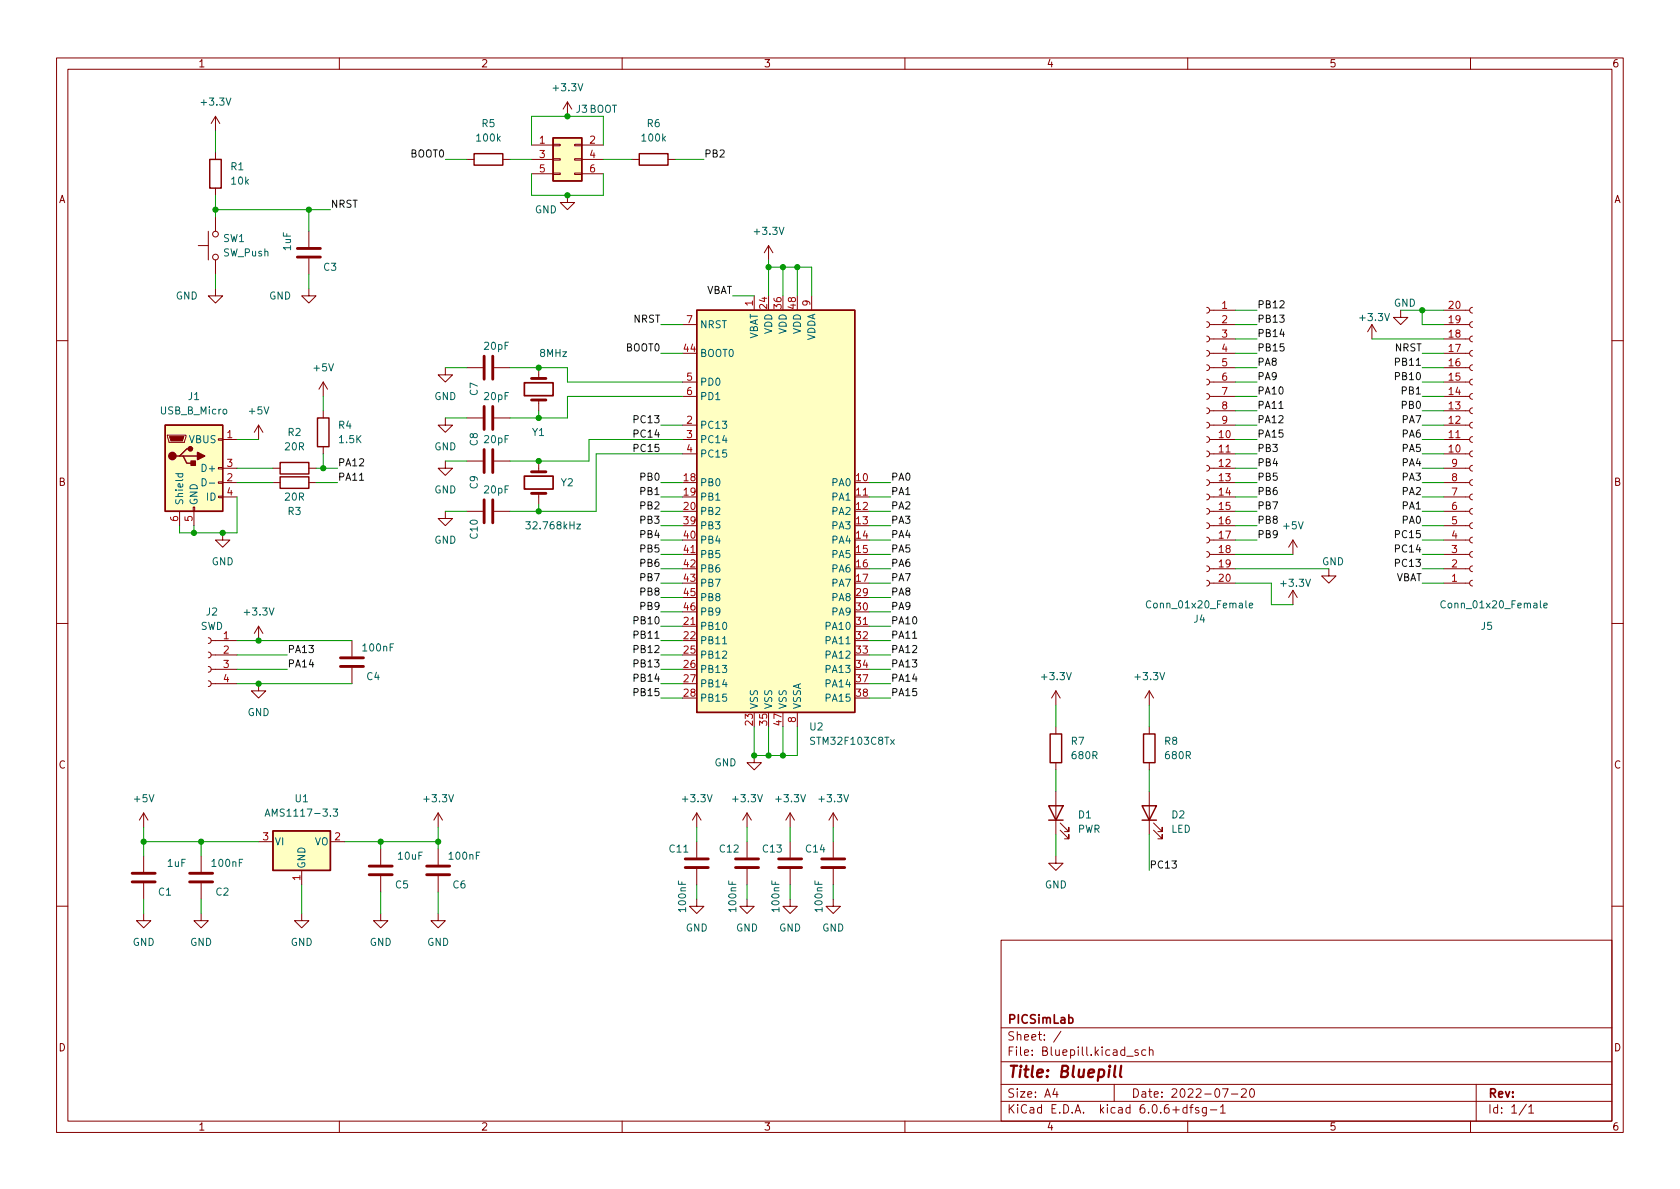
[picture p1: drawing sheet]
<svg xmlns="http://www.w3.org/2000/svg" width="297mm" height="210mm" viewBox="0 0 297 210" stroke-linecap="round" stroke-linejoin="round" font-family="sans-serif">
<g fill="none" stroke="#840000" stroke-width=".18">
<path d="M10 10.2h277v190.1h-277zM12 12.2h273v186.1h-273zM60 10.2v2M100.3 18l-.7 1.3M100.3 18v2.6M100.3 18l.8 1.3M110 10.2v2M160 10.2v2M210 10.2v2M260 10.2v2M38.1 20.6v2.5M38.1 26.9v1.3"/>
<path d="M38.1 33.3v1.2M38.1 38.3v2.6M38.1 20.6l-.8 1.2M38.1 20.6l.8 1.2M82.5 28.2h1.3M88.9 28.2h1.3M94 25.6h3.8M94 28.2h3.8M94 30.7h3.8M97.8 30.6h1.3v.3h-1.3zM97.8 28.1h1.3v.2h-1.3zM97.8 25.5h1.3v.3h-1.3z"/>
<path d="M100.3 34.5v1.3h1.3l-1.3 1.3-1.2-1.3h1.2M101.6 30.6h1.3v.3h-1.3zM101.6 28.1h1.3v.2h-1.3zM101.6 25.5h1.3v.3h-1.3zM102.9 25.6h3.8M102.9 28.2h3.8M102.9 30.7h3.8M111.8 28.2h1.2M118.1 28.2h1.3M35.1 43.4h1.7M36.8 40.9v5.1M38.1 51v1.3h1.3l-1.3 1.3-1.3-1.3h1.3"/>
<path d="M38.1 46v2.5M54.6 51v1.3h1.3l-1.3 1.3-1.3-1.3h1.3M54.6 40.9v2.8M54.6 45.7v2.8M120.6 57.4h2.6M133.3 52.3v2.6M135.9 43.4l-.8 1.3M135.9 43.4v2.6M135.9 43.4l.8 1.3M143.5 52.3v2.6M213.4 59.4l.3 .2 .2 .3-.2 .4-.3 .1M213.4 56.9l.3 .1 .2 .4-.2 .4-.3 .1"/>
<path d="M213.4 54.4l.3 .1 .2 .4-.2 .3-.3 .2M213.9 57.4h4.5M213.9 59.9h4.5M213.9 54.9h4.5M242.6 57.4l-.8 1.3M242.6 57.4v2.5M242.6 57.4l.7 1.3M247.6 54.9v1.2h1.3l-1.3 1.3-1.2-1.3h1.2M255.3 57.4h4.5M255.3 59.9h4.5M255.3 54.9h4.5M260.3 54.4l-.3 .1-.2 .4 .2 .3 .3 .2"/>
<path d="M260.3 56.9l-.3 .1-.2 .4 .2 .4 .3 .1M260.3 59.4l-.3 .2-.2 .3 .2 .4 .3 .1M10 60.2h2M29.6 77h3.3v.2l-.3 1h-2.8zM38.6 77.6h.8v.2h-.8zM39.4 77.7h2.5M45.7 75.2l-.7 1.2M45.7 75.2v2.5M45.7 75.2l.8 1.2M57.1 67.6v2.5M57.1 72.6v1.3M57.1 79v1.3"/>
<path d="M57.1 67.6l-.7 1.2M57.1 67.6l.8 1.2M78.7 65v1.3h1.3l-1.3 1.3-1.2-1.3h1.2M78.7 73.9v1.3h1.3l-1.3 1.2-1.2-1.2h1.2M82.5 65h2.8M82.5 73.9h2.8M87.4 65h2.8M87.4 73.9h2.8M95.2 65v1.9M95.2 70.7v1.9M120.6 75.2h2.6M120.6 77.7h2.6"/>
<path d="M120.6 67.6h2.6M120.6 70.1h2.6M213.4 79.8l.3 .1 .2 .4-.2 .3-.3 .2M213.4 77.2l.3 .2 .2 .3-.2 .4-.3 .1M213.4 74.7l.3 .1 .2 .4-.2 .3-.3 .2M213.4 72.1l.3 .2 .2 .3-.2 .4-.3 .1M213.4 69.6l.3 .1 .2 .4-.2 .4-.3 .1M213.4 67.1l.3 .1 .2 .4-.2 .3-.3 .2M213.4 64.5l.3 .2 .2 .3-.2 .4-.3 .1M213.4 62l.3 .1 .2 .4-.2 .3-.3 .2M213.9 75.2h4.5M213.9 77.7h4.5"/>
<path d="M213.9 67.6h4.5M213.9 70.1h4.5M213.9 72.6h4.5M213.9 65h4.5M213.9 62.5h4.5M255.3 75.2h4.5M255.3 77.7h4.5M255.3 67.6h4.5M255.3 70.1h4.5M255.3 72.6h4.5M255.3 65h4.5M255.3 62.5h4.5"/>
<path d="M260.3 62l-.3 .1-.2 .4 .2 .3 .3 .2M260.3 64.5l-.3 .2-.2 .3 .2 .4 .3 .1M260.3 67.1l-.3 .1-.2 .4 .2 .3 .3 .2M260.3 69.6l-.3 .1-.2 .4 .2 .4 .3 .1M260.3 72.1l-.3 .2-.2 .3 .2 .4 .3 .1M260.3 74.7l-.3 .1-.2 .4 .2 .3 .3 .2M260.3 77.2l-.3 .2-.2 .3 .2 .4 .3 .1M260.3 79.8l-.3 .1-.2 .4 .2 .3 .3 .2M285 60.2h2M31.7 90.4v2.6M34.2 89.7h.2v.7h-.2zM34.3 90.4v2.6"/>
<path d="M38.6 87.8h.8v.2h-.8zM38.6 85.2h.8v.3h-.8zM38.6 82.7h.8v.2h-.8zM39.4 94.2v1.3h1.2l-1.2 1.3-1.3-1.3h1.3M39.4 87.9h2.5M39.4 85.3h2.5M39.4 82.8h2.5M48.3 85.3h1.2M48.3 82.8h1.2M54.6 85.3h1.3M54.6 82.8h1.3M78.7 90.4v1.3h1.3l-1.3 1.3-1.2-1.3h1.2"/>
<path d="M78.7 81.5v1.3h1.3l-1.3 1.3-1.2-1.3h1.2M82.5 90.4h2.8M82.5 81.5h2.8M87.4 90.4h2.8M87.4 81.5h2.8M95.2 81.5v1.9M95.2 87.2v1.9M120.6 80.3h2.6M120.6 98h2.6M151.1 87.9h2.6M213.4 97.5l.3 .2 .2 .3-.2 .4-.3 .1M213.4 95l.3 .1 .2 .4-.2 .4-.3 .1"/>
<path d="M213.4 92.5l.3 .1 .2 .4-.2 .3-.3 .2M213.4 89.9l.3 .2 .2 .3-.2 .4-.3 .1M213.4 87.4l.3 .1 .2 .4-.2 .3-.3 .2M213.4 84.8l.3 .2 .2 .3-.2 .4-.3 .1M213.4 82.3l.3 .1 .2 .4-.2 .4-.3 .1M213.9 87.9h4.5M213.9 80.3h4.5M213.9 98h4.5M213.9 90.4h4.5M213.9 95.5h4.5M213.9 93h4.5M213.9 85.3h4.5"/>
<path d="M213.9 82.8h4.5M228.6 95.5v2.5M228.6 95.5l-.8 1.3M228.6 95.5l.8 1.3M255.3 87.9h4.5M255.3 80.3h4.5M255.3 98h4.5M255.3 90.4h4.5M255.3 95.5h4.5M255.3 93h4.5M255.3 85.3h4.5M255.3 82.8h4.5"/>
<path d="M260.3 82.3l-.3 .1-.2 .4 .2 .4 .3 .1M260.3 84.8l-.3 .2-.2 .3 .2 .4 .3 .1M260.3 87.4l-.3 .1-.2 .4 .2 .3 .3 .2M260.3 89.9l-.3 .2-.2 .3 .2 .4 .3 .1M260.3 92.5l-.3 .1-.2 .4 .2 .3 .3 .2M260.3 95l-.3 .1-.2 .4 .2 .4 .3 .1M260.3 97.5l-.3 .2-.2 .3 .2 .4 .3 .1M10 110.2h2M36.8 117.9l.4 .1 .1 .4-.1 .3-.4 .2M36.8 115.3l.4 .2 .1 .3-.1 .4-.4 .1M36.8 112.8l.4 .1 .1 .4-.1 .3-.4 .2M37.3 118.4h4.6"/>
<path d="M37.3 115.8h4.6M37.3 113.3h4.6M45.7 110.7v2.6M45.7 110.7l-.7 1.3M45.7 110.7l.8 1.3M62.2 113.3v2.8M62.2 118.1v2.8M120.6 110.7h2.6M151.1 110.7h2.6M213.4 102.6l.3 .2 .2 .3-.2 .4-.3 .1M213.4 100.1l.3 .1 .2 .4-.2 .3-.3 .2M213.9 103.1h4.5"/>
<path d="M213.9 100.6h4.5M228.6 104.4l-.8 1.3M228.6 104.4v2.5M228.6 104.4l.8 1.3M234.9 100.6v1.2h1.3l-1.3 1.3-1.2-1.3h1.2M255.3 103.1h4.5M255.3 100.6h4.5M260.3 100.1l-.3 .1-.2 .4 .2 .3 .3 .2M260.3 102.6l-.3 .2-.2 .3 .2 .4 .3 .1M285 110.2h2M36.8 120.4l.4 .1 .1 .4-.1 .4-.4 .1M37.3 120.9h4.6"/>
<path d="M45.7 120.9v1.3h1.3l-1.3 1.2-1.3-1.2h1.3M133.3 133.6v1.3h1.3l-1.3 1.2-1.2-1.2h1.2M141 126v2.5M186.7 122.2v2.5M186.7 128.5v1.3M186.7 134.9v1.2M186.7 139.9v7.7M186.7 122.2l-.8 1.2M186.7 122.2l.8 1.2M203.2 122.2l-.8 1.2M203.2 122.2v2.5M203.2 128.5v1.3"/>
<path d="M203.2 134.9v1.2M203.2 139.9v7.7M203.2 122.2l.8 1.2M25.4 143.8v2.5M25.4 151.4v2.8M25.4 156.2v2.8M25.4 143.8l-.8 1.2M25.4 143.8l.8 1.2M35.6 151.4v2.8M35.6 156.2v2.8M45.7 148.8h2.6M53.3 153.9v2.6"/>
<path d="M58.4 148.8h2.6M67.3 150.1v2.8M67.3 154.9v2.8M77.5 143.8l-.8 1.2M77.5 143.8v2.5M77.5 150.1v2.8M77.5 154.9v2.8M77.5 143.8l.7 1.2M123.2 159v1.3h1.3l-1.3 1.2-1.3-1.2h1.3M123.2 143.8l-.8 1.2M123.2 143.8v2.5M123.2 148.8v2.8"/>
<path d="M123.2 153.7v2.8M123.2 143.8l.8 1.2M132.1 159v1.3h1.2l-1.2 1.2-1.3-1.2h1.3M132.1 143.8v2.5M132.1 148.8v2.8M132.1 153.7v2.8M132.1 143.8l-.8 1.2M132.1 143.8l.7 1.2M139.7 159v1.3h1.3l-1.3 1.2-1.3-1.2h1.3M139.7 143.8l-.8 1.2M139.7 143.8v2.5M139.7 148.8v2.8"/>
<path d="M139.7 153.7v2.8M139.7 143.8l.8 1.2M147.3 159v1.3h1.3l-1.3 1.2-1.3-1.2h1.3M147.3 143.8v2.5M147.3 148.8v2.8M147.3 153.7v2.8M147.3 143.8l-.7 1.2M147.3 143.8l.8 1.2M186.7 151.4v1.2h1.3l-1.3 1.3-1.3-1.3h1.3M187.5 146.8l1.5 1.5v-.7v.7h-.8M187.5 145.5l1.5 1.6v-.8v.8h-.8M204 146.8l1.5 1.5v-.7v.7h-.8"/>
<path d="M204 145.5l1.5 1.6v-.8v.8h-.8M10 160.2h2M25.4 161.5v1.3h1.3l-1.3 1.3-1.3-1.3h1.3M35.6 161.5v1.3h1.2l-1.2 1.3-1.3-1.3h1.3M53.3 161.5v1.3h1.3l-1.3 1.3-1.2-1.3h1.2M67.3 161.5v1.3h1.3l-1.3 1.3-1.3-1.3h1.3M77.5 161.5v1.3h1.2l-1.2 1.3-1.3-1.3h1.3M177 166.3h108v32h-108zM285 160.2h2M60 198.3v2M110 198.3v2M160 198.3v2"/>
<path d="M177 194.8h108M177 191.8h108M177 187.8h108M177 181.8h108M186.5 192.5l-.4 1h1M186.9 193v1M187.6 182.4l-1.3 1.9M197 191.8v3M199.2 186.8h1.2M201.2 185.7l-.3-.1-.3 .2 .1 .3 .5 .1v.4h-.6M202.6 185.7l-.5-.1-.2 .3v.4l.1 .3h.6M203.2 185.8l.2-.2 .4 .1 .1 .9"/>
<path d="M203.2 185.1v1.5M209.9 195.9l-.5-.1-.3 .3v.4l.2 .3h.6M209.9 195.3v1.5M210 198.3v2M210.4 195.8h.5M210.9 195.3l-.3 .2v1.3M211.9 195.9l-.3-.1-.2 .2v.3l.5 .1v.4h-.5M213.3 195.8v1.2l-.3 .3h-.4M213.3 195.9l-.4-.1-.3 .3v.4l.1 .3h.6M214 196.3h1.1M215.8 195.8l.4-.5v1.5M215.8 196.8h.8"/>
<path d="M216.1 192.5h1l-.6 1.5M217.7 193.5h1.2M219.5 192.7l.6-.2 .2 .2 .1 .3-1 1h1M221.1 192.7l.2-.2a.81 .81 0 0 1 .6 .7 .81 .81 0 0 1-.3 .8h-.2a.81 .81 0 0 1-.3-1.3zM260 198.3v2M261 191.8v6.5M269.9 195.3l-1.3 1.9M270.3 195.8l.4-.5v1.5M270.3 196.8h.9"/>
<circle cx="38.1" cy="45.5" r=".51"/>
<circle cx="38.1" cy="41.4" r=".51"/>
</g>
<path d="M197.2 188.5l-.2 1.7 .2 .3M198.2 188.5l-.2 1.7 .3 .3" fill="none" stroke="#840000" stroke-width=".4"/>
<path d="M92.7 67.7h5.1v2.3h-5.1zM92.7 84.2h5.1v2.3h-5.1zM189 180l.4-.1 .3 .3v.4l-.1 .3h-.6" fill="none" stroke="#840000" stroke-width=".3"/>
<g fill="none" stroke="#840000" stroke-width=".51">
<path d="M52.6 45.5h4M52.6 43.9h4M85.6 63v4.1M85.6 71.9v4M85.6 79.5v4.1M87.1 63v4.1M87.1 71.9v4M87.1 79.5v4.1M94 70.7h2.5M94 66.9h2.5M85.6 88.4v4.1M87.1 88.4v4.1"/>
<path d="M94 87.2h2.5M94 83.4h2.5M60.2 117.9h4.1M60.2 116.3h4.1M23.4 156h4M23.4 154.4h4M33.5 156h4.1M33.5 154.4h4.1M65.3 154.7h4M65.3 153.2h4M75.4 154.7h4.1M75.4 153.2h4.1"/>
<path d="M121.2 151.9h4M121.2 153.4h4M130 151.9h4.1M130 153.4h4.1M137.7 151.9h4M137.7 153.4h4M145.3 151.9h4.1M145.3 153.4h4.1"/>
</g>
<g fill="#ffffc2" stroke="#ffffc2" stroke-width=".18">
<path d="M123.2 54.9h27.9v71.1h-27.9z"/>
<path d="M97.8 24.4h5.1v7.6h-5.1z"/>
<path d="M29.2 75.2h10.2v15.2h-10.2z"/>
<path d="M48.3 146.9h10.1v7h-10.1z"/>
</g>
<g fill="none" stroke="#840000" stroke-width=".25">
<path d="M37.1 28.2h2v5.1h-2zM83.8 27.2h5.1v2h-5.1zM97.8 24.4h5.1v7.6h-5.1zM113 27.2h5.1v2h-5.1zM123.2 54.9h27.9v71.1h-27.9zM29.2 75.2h10.2v15.2h-10.2zM33.7 79.4h-.7l-1.3 1.2h-.6M56.1 73.9h2.1v5.1h-2.1zM31.7 80.6h.7l.6 1.3h1.3M32.4 80.6h2.5M49.5 81.8h5.1v2h-5.1zM49.5 84.3h5.1v2.1h-5.1z"/>
<path d="M185.7 129.8h2v5.1h-2zM202.2 129.8h2v5.1h-2zM48.3 146.9h10.1v7h-10.1zM185.4 142.5h2.6l-1.3 2.5zM185.4 145h2.6M201.9 142.5h2.6l-1.3 2.5zM201.9 145h2.6"/>
</g>
<g fill="none" stroke="#006464" stroke-width=".18">
<path d="M31.1 83.8h1.2M31.5 83.8v.3l.2 .3 .6-.2v-.4M35.7 84.6a.64 .64 0 0 1 .8 .7 .64 .64 0 0 1-.8 .6zM37 85.4h1M93 92.3h.8l-.5 .4 .4 .2v.5l-.2 .1-.5-.1M102 92.7h.6l-.6 .8h.6M127.8 113.9h.7M203.5 106.4a.6 .6 0 0 0-.9 .4 .6 .6 0 0 0 .6 .7l.3-.1M220.9 107.1l.6-.1-.1-.3h-.3l-.2 .1v.6h.5M255.5 106.4a.6 .6 0 0 0-.8 .4 .6 .6 0 0 0 .6 .7l.2-.1M273 107.1l.6-.1-.1-.3h-.4l-.1 .1v.6h.5M46.9 144.3l.4-1.2 .4 1.2"/>
<path d="M47 144h.6M58.9 143.1h.8l-.4 .4 .3 .2v.5l-.2 .1-.5-.1"/>
</g>
<g fill="#840000" stroke="#840000" stroke-width=".25">
<path d="M34.9 80l1.3 .6-1.3 .7z"/>
<path d="M33.8 81.5h.7v.8h-.7z"/>
<circle cx="30.5" cy="80.6" r=".63"/>
<circle cx="33.7" cy="79.4" r=".38"/>
</g>
<path d="M30 77.2h2.5l-.2 .8h-2.1z" fill="#840000" stroke="#840000" stroke-width=".18"/>
<path d="M226.1 72.2h.8M63.6 84.9h.7M161.4 112.9h.7" fill="none" stroke="#0f0f0f" stroke-width=".18"/>
<g fill="none" stroke="#009600" stroke-width=".18">
<path d="M38.1 37.1h20.3M38.1 23.1v3.8M38.1 34.5v3.8M54.6 37.1v3.8M78.7 28.2h3.8M90.2 28.2h3.8M94 25.6v-5h12.7v5M94 30.7v3.8h12.7v-3.8M106.7 28.2h5.1M119.4 28.2h5.1M38.1 48.5v2.5M54.6 48.5v2.5"/>
<path d="M116.8 57.4h3.8M129.5 52.3h3.8M135.9 46v6.3M135.9 47.2h7.6v5.1M138.4 47.2v5.1M141 47.2v5.1M218.4 54.9h3.8M218.4 59.9h3.8M218.4 57.4h3.8M242.6 59.9h12.7M247.6 54.9h7.7M251.5 54.9v2.5h3.8"/>
<path d="M41.9 77.7h3.8M57.1 70.1v2.5M78.7 65h3.8M78.7 73.9h3.8M90.2 65h10.1v2.6h20.3M95.2 72.6v1.3M116.8 75.2h3.8M116.8 62.5h3.8M120.6 70.1h-20.3v3.8h-10.1M120.6 77.7h-16.5v3.8h-13.9M218.4 70.1h3.8M218.4 72.6h3.8"/>
<path d="M218.4 75.2h3.8M218.4 77.7h3.8M218.4 67.6h3.8M218.4 65h3.8M218.4 62.5h3.8M251.5 70.1h3.8M251.5 72.6h3.8M251.5 75.2h3.8M251.5 77.7h3.8M251.5 67.6h3.8M251.5 65h3.8M251.5 62.5h3.8"/>
<path d="M34.3 93v1.2M41.9 82.8h6.4M41.9 85.3h6.4M41.9 87.9v6.3h-10.2v-1.2M55.9 82.8h3.8M55.9 85.3h3.8M57.1 80.3v2.5M78.7 90.4h3.8M78.7 81.5h3.8M95.2 89.1v1.3M116.8 98h3.8M116.8 95.5h3.8"/>
<path d="M116.8 93h3.8M116.8 90.4h3.8M116.8 87.9h3.8M116.8 85.3h3.8M120.6 80.3h-15.2v10.1h-15.2M153.7 98h3.8M153.7 95.5h3.8M153.7 93h3.8M153.7 90.4h3.8M153.7 87.9h3.8M153.7 85.3h3.8M218.4 98h10.2"/>
<path d="M218.4 95.5h3.8M218.4 80.3h3.8M218.4 93h3.8M218.4 90.4h3.8M218.4 82.8h3.8M218.4 87.9h3.8M218.4 85.3h3.8M251.5 98h3.8M251.5 95.5h3.8M251.5 80.3h3.8M251.5 93h3.8M251.5 90.4h3.8"/>
<path d="M251.5 82.8h3.8M251.5 87.9h3.8M251.5 85.3h3.8M41.9 113.3h20.3M41.9 115.8h8.9M41.9 118.4h8.9M116.8 103.1h3.8M116.8 100.6h3.8M116.8 113.3h3.8M116.8 110.7h3.8M116.8 115.8h3.8M116.8 118.4h3.8"/>
<path d="M116.8 108.2h3.8M116.8 105.7h3.8M153.7 103.1h3.8M153.7 100.6h3.8M153.7 113.3h3.8M153.7 110.7h3.8M153.7 115.8h3.8M153.7 118.4h3.8M153.7 108.2h3.8M153.7 105.7h3.8M218.4 103.1h6.4v3.8h3.8M218.4 100.6h16.5"/>
<path d="M251.5 103.1h3.8M251.5 100.6h3.8M41.9 120.9h20.3M116.8 120.9h3.8M116.8 123.4h3.8M133.3 128.5v5.1h7.7v-5.1M135.9 128.5v5.1M138.4 128.5v5.1M153.7 120.9h3.8M153.7 123.4h3.8M186.7 124.7v3.8M186.7 136.1v3.8"/>
<path d="M203.2 124.7v3.8M203.2 136.1v3.8M25.4 146.3v5.1M25.4 159v2.5M25.4 148.8h20.3M35.6 148.8v2.6M35.6 159v2.5M53.3 156.5v5M61 148.8h16.5M67.3 148.8v1.3M67.3 157.7v3.8M77.5 146.3v3.8"/>
<path d="M77.5 157.7v3.8M123.2 146.3v2.5M123.2 156.5v2.5M132.1 146.3v2.5M132.1 156.5v2.5M139.7 146.3v2.5M139.7 156.5v2.5M147.3 146.3v2.5M147.3 156.5v2.5M186.7 147.6v3.8M203.2 147.6v6.3"/>
</g>
<g fill="#009600" stroke="#009600" stroke-width=".18">
<circle cx="25.4" cy="148.8" r=".46"/>
<circle cx="45.7" cy="113.3" r=".46"/>
<circle cx="35.6" cy="148.8" r=".46"/>
<circle cx="34.3" cy="94.2" r=".46"/>
<circle cx="45.7" cy="120.9" r=".46"/>
<circle cx="67.3" cy="148.8" r=".46"/>
<circle cx="100.3" cy="20.6" r=".46"/>
<circle cx="38.1" cy="37.1" r=".46"/>
<circle cx="54.6" cy="37.1" r=".46"/>
<circle cx="100.3" cy="34.5" r=".46"/>
<circle cx="39.4" cy="94.2" r=".46"/>
<circle cx="77.5" cy="148.8" r=".46"/>
<circle cx="95.2" cy="65" r=".46"/>
<circle cx="95.2" cy="81.5" r=".46"/>
<circle cx="95.2" cy="73.9" r=".46"/>
<circle cx="95.2" cy="90.4" r=".46"/>
<circle cx="57.1" cy="82.8" r=".46"/>
<circle cx="138.4" cy="47.2" r=".46"/>
<circle cx="141" cy="47.2" r=".46"/>
<circle cx="135.9" cy="47.2" r=".46"/>
<circle cx="251.5" cy="54.9" r=".46"/>
<circle cx="133.3" cy="133.6" r=".46"/>
<circle cx="135.9" cy="133.6" r=".46"/>
<circle cx="138.4" cy="133.6" r=".46"/>
</g>
<text font-size="2.8" fill="#840000" x="178" y="190.6">Title: Bluepill</text>
<g font-size="2.1" fill="#840000">
<text x="178" y="184">Sheet: /</text>
<text x="178" y="181">PICSimLab</text>
<text x="178" y="186.7">File: Bluepill.kicad_sch</text>
<text x="178" y="196.9">KiCad E.D.A. kicad 6.0.6+dfsg-1</text>
<text x="178" y="194.1">Size: A4</text>
<text x="200" y="194.1">Date: 2022-07-20</text>
<text x="263" y="194.1">Rev:</text>
<text x="263" y="196.9">Id: 1/1</text>
</g>
<g font-size="1.8" fill="#840000">
<text x="35" y="11.9">1</text>
<text x="85" y="11.9">2</text>
<text x="135" y="11.9">3</text>
<text x="185" y="11.9">4</text>
<text x="235" y="11.9">5</text>
<text x="285" y="11.9">6</text>
<text x="10.3" y="35.9">A</text>
<text x="285.3" y="35.9">A</text>
<text x="10.3" y="85.9">B</text>
<text x="285.3" y="85.9">B</text>
<text x="10.3" y="135.9">C</text>
<text x="285.3" y="135.9">C</text>
<text x="10.3" y="185.9">D</text>
<text x="285.3" y="185.9">D</text>
<text x="35" y="199.9">1</text>
<text x="85" y="199.9">2</text>
<text x="135" y="199.9">3</text>
<text x="185" y="199.9">4</text>
<text x="235" y="199.9">5</text>
<text x="285" y="199.9">6</text>
</g>
<g font-size="1.8" fill="#006464">
<text x="98" y="16.1">+3.3V</text>
<text x="35.8" y="18.7">+3.3V</text>
<text x="85.2" y="22.5">R5</text>
<text x="101.9" y="19.9">J3 BOOT</text>
<text x="114.4" y="22.5">R6</text>
<text x="84.4" y="25">100k</text>
<text x="113.6" y="25">100k</text>
<text x="40.8" y="30.1">R1</text>
<text x="41" y="32.6">10k</text>
<text x="94.6" y="37.7">GND</text>
<text x="133.6" y="41.5">+3.3V</text>
<text x="39.5" y="42.8">SW1</text>
<text x="39.5" y="45.3">SW_Push</text>
<text x="51.4" y="44.3" transform="rotate(-90 51.4 44.3)">1uF</text>
<text x="57.2" y="47.9">C3</text>
<text x="31.1" y="53">GND</text>
<text x="47.6" y="53">GND</text>
<text x="123.7" y="58">NRST</text>
<text x="136.5" y="59.1" transform="rotate(-90 136.5 59.1)">VDD</text>
<text x="139.1" y="59.1" transform="rotate(-90 139.1 59.1)">VDD</text>
<text x="141.6" y="59.1" transform="rotate(-90 141.6 59.1)">VDD</text>
<text x="240.6" y="56.8">+3.3V</text>
<text x="246.4" y="54.2">GND</text>
<text x="55.6" y="65.7">+5V</text>
<text x="85.7" y="61.8">20pF</text>
<text x="95.5" y="63.1">8MHz</text>
<text x="123.7" y="63.1">BOOT0</text>
<text x="134" y="60.2" transform="rotate(-90 134 60.2)">VBAT</text>
<text x="144.1" y="60.4" transform="rotate(-90 144.1 60.4)">VDDA</text>
<text x="33.3" y="70.7">J1</text>
<text x="76.8" y="70.7">GND</text>
<text x="84.5" y="69.9" transform="rotate(-90 84.5 69.9)">C7</text>
<text x="85.7" y="70.7">20pF</text>
<text x="123.7" y="68.2">PD0</text>
<text x="123.7" y="70.7">PD1</text>
<text x="28.4" y="73.3">USB_B_Micro</text>
<text x="44.1" y="73.3">+5V</text>
<text x="50.9" y="77.1">R2</text>
<text x="59.9" y="75.8">R4</text>
<text x="94.1" y="77.1">Y1</text>
<text x="123.7" y="75.8">PC13</text>
<text x="33.4" y="78.4">VBUS</text>
<text x="36" y="83.4">D+</text>
<text x="50.4" y="79.6">20R</text>
<text x="60" y="78.4">1.5K</text>
<text x="76.8" y="79.6">GND</text>
<text x="84.5" y="78.8" transform="rotate(-90 84.5 78.8)">C8</text>
<text x="85.7" y="78.4">20pF</text>
<text x="123.7" y="78.4">PC14</text>
<text x="123.7" y="80.9">PC15</text>
<text x="32.4" y="89.4" transform="rotate(-90 32.4 89.4)">Shield</text>
<text x="34.9" y="89.4" transform="rotate(-90 34.9 89.4)">GND</text>
<text x="36.6" y="88.5">ID</text>
<text x="50.4" y="88.5">20R</text>
<text x="76.8" y="87.2">GND</text>
<text x="84.5" y="86.4" transform="rotate(-90 84.5 86.4)">C9</text>
<text x="85.7" y="87.2">20pF</text>
<text x="99.2" y="86">Y2</text>
<text x="123.7" y="86">PB0</text>
<text x="123.7" y="88.5">PB1</text>
<text x="147.2" y="86">PA0</text>
<text x="147.2" y="88.5">PA1</text>
<text x="50.9" y="91.1">R3</text>
<text x="84.5" y="95.2" transform="rotate(-90 84.5 95.2)">C10</text>
<text x="93.5" y="93.6">32.768kHz</text>
<text x="123.7" y="91.1">PB2</text>
<text x="123.7" y="93.6">PB3</text>
<text x="147.2" y="91.1">PA2</text>
<text x="147.2" y="93.6">PA3</text>
<text x="227" y="93.6">+5V</text>
<text x="37.4" y="99.9">GND</text>
<text x="76.8" y="96.1">GND</text>
<text x="123.7" y="96.1">PB4</text>
<text x="123.7" y="98.7">PB5</text>
<text x="123.7" y="101.2">PB6</text>
<text x="147.2" y="96.1">PA4</text>
<text x="147.2" y="98.7">PA5</text>
<text x="147.2" y="101.2">PA6</text>
<text x="233.7" y="99.9">GND</text>
<text x="123.7" y="103.8">PB7</text>
<text x="123.7" y="106.3">PB8</text>
<text x="147.2" y="103.8">PA7</text>
<text x="147.2" y="106.3">PA8</text>
<text x="203.3" y="107.6">Conn_01x20_Female</text>
<text x="226.6" y="103.8">+3.3V</text>
<text x="255.4" y="107.6">Conn_01x20_Female</text>
<text x="35.4" y="111.4">SWD</text>
<text x="36.5" y="108.8">J2</text>
<text x="43.4" y="108.8">+3.3V</text>
<text x="123.7" y="111.4">PB10</text>
<text x="123.7" y="113.9">PB11</text>
<text x="123.7" y="108.8">PB9</text>
<text x="146.2" y="111.4">PA10</text>
<text x="146.2" y="113.9">PA11</text>
<text x="147.2" y="108.8">PA9</text>
<text x="211.1" y="110.1">J4</text>
<text x="261.9" y="111.4">J5</text>
<text x="64.3" y="115.2">100nF</text>
<text x="123.7" y="116.5">PB12</text>
<text x="123.7" y="119">PB13</text>
<text x="146.2" y="116.5">PA12</text>
<text x="146.2" y="119">PA13</text>
<text x="64.9" y="120.3">C4</text>
<text x="123.7" y="121.5">PB14</text>
<text x="123.7" y="124.1">PB15</text>
<text x="134" y="125.5" transform="rotate(-90 134 125.5)">VSS</text>
<text x="136.5" y="125.5" transform="rotate(-90 136.5 125.5)">VSS</text>
<text x="139.1" y="125.5" transform="rotate(-90 139.1 125.5)">VSS</text>
<text x="141.6" y="125.5" transform="rotate(-90 141.6 125.5)">VSSA</text>
<text x="146.2" y="121.5">PA14</text>
<text x="146.2" y="124.1">PA15</text>
<text x="184.4" y="120.3">+3.3V</text>
<text x="200.9" y="120.3">+3.3V</text>
<text x="43.8" y="126.6">GND</text>
<text x="143.2" y="129.2">U2</text>
<text x="143.7" y="131.7">STM32F103C8Tx</text>
<text x="189.4" y="131.7">R7</text>
<text x="205.9" y="131.7">R8</text>
<text x="126.3" y="135.5">GND</text>
<text x="189.6" y="134.2">680R</text>
<text x="206.2" y="134.2">680R</text>
<text x="23.8" y="141.9">+5V</text>
<text x="52.2" y="141.9">U1</text>
<text x="75.1" y="141.9">+3.3V</text>
<text x="120.9" y="141.9">+3.3V</text>
<text x="129.7" y="141.9">+3.3V</text>
<text x="137.4" y="141.9">+3.3V</text>
<text x="145" y="141.9">+3.3V</text>
<text x="47.9" y="144.4">AMS1117-3.3</text>
<text x="48.5" y="149.5">VI</text>
<text x="55.6" y="149.5">VO</text>
<text x="190.5" y="147.3">PWR</text>
<text x="190.7" y="144.7">D1</text>
<text x="207" y="147.3">LED</text>
<text x="207.2" y="144.7">D2</text>
<text x="29.6" y="153.3">1uF</text>
<text x="37.6" y="153.3">100nF</text>
<text x="54" y="153.7" transform="rotate(-90 54 153.7)">GND</text>
<text x="70.5" y="152">10uF</text>
<text x="79.5" y="152">100nF</text>
<text x="118.4" y="150.7">C11</text>
<text x="127.3" y="150.7">C12</text>
<text x="134.9" y="150.7">C13</text>
<text x="142.5" y="150.7">C14</text>
<text x="28" y="158.4">C1</text>
<text x="38.2" y="158.4">C2</text>
<text x="69.9" y="157.1">C5</text>
<text x="80.1" y="157.1">C6</text>
<text x="121.3" y="161.1" transform="rotate(-90 121.3 161.1)">100nF</text>
<text x="130.2" y="161.1" transform="rotate(-90 130.2 161.1)">100nF</text>
<text x="137.8" y="161.1" transform="rotate(-90 137.8 161.1)">100nF</text>
<text x="145.4" y="161.1" transform="rotate(-90 145.4 161.1)">100nF</text>
<text x="184.7" y="157.1">GND</text>
<text x="23.4" y="167.3">GND</text>
<text x="33.6" y="167.3">GND</text>
<text x="51.4" y="167.3">GND</text>
<text x="65.3" y="167.3">GND</text>
<text x="75.5" y="167.3">GND</text>
<text x="121.2" y="164.7">GND</text>
<text x="130.1" y="164.7">GND</text>
<text x="137.7" y="164.7">GND</text>
<text x="145.4" y="164.7">GND</text>
</g>
<g font-size="1.8" fill="#0f0f0f">
<text x="72.6" y="27.8">BOOT0</text>
<text x="124.5" y="27.8">PB2</text>
<text x="58.4" y="36.7">NRST</text>
<text x="124.7" y="52">VBAT</text>
<text x="112" y="57">NRST</text>
<text x="222.2" y="59.6">PB14</text>
<text x="222.2" y="54.5">PB12</text>
<text x="222.2" y="57">PB13</text>
<text x="110.7" y="62.1">BOOT0</text>
<text x="222.2" y="64.7">PA8</text>
<text x="222.2" y="62.1">PB15</text>
<text x="246.6" y="62.1">NRST</text>
<text x="247" y="64.7">PB11</text>
<text x="222.2" y="67.2">PA9</text>
<text x="222.2" y="69.7">PA10</text>
<text x="247" y="67.2">PB10</text>
<text x="248" y="69.7">PB1</text>
<text x="112.4" y="74.8">PC13</text>
<text x="112.4" y="77.4">PC14</text>
<text x="222.2" y="74.8">PA12</text>
<text x="222.2" y="77.4">PA15</text>
<text x="222.2" y="72.3">PA11</text>
<text x="248" y="74.8">PA7</text>
<text x="248" y="77.4">PA6</text>
<text x="248" y="72.3">PB0</text>
<text x="59.7" y="82.4">PA12</text>
<text x="112.4" y="79.9">PC15</text>
<text x="222.2" y="82.4">PB4</text>
<text x="222.2" y="79.9">PB3</text>
<text x="248" y="82.4">PA4</text>
<text x="248" y="79.9">PA5</text>
<text x="59.7" y="85">PA11</text>
<text x="113.4" y="85">PB0</text>
<text x="113.4" y="87.5">PB1</text>
<text x="157.5" y="87.5">PA1</text>
<text x="157.5" y="85">PA0</text>
<text x="222.2" y="85">PB5</text>
<text x="222.2" y="87.5">PB6</text>
<text x="248" y="85">PA3</text>
<text x="248" y="87.5">PA2</text>
<text x="113.4" y="90.1">PB2</text>
<text x="113.4" y="95.1">PB4</text>
<text x="113.4" y="92.6">PB3</text>
<text x="157.5" y="90.1">PA2</text>
<text x="157.5" y="95.1">PA4</text>
<text x="157.5" y="92.6">PA3</text>
<text x="222.2" y="95.1">PB9</text>
<text x="222.2" y="92.6">PB8</text>
<text x="222.2" y="90.1">PB7</text>
<text x="247" y="95.1">PC15</text>
<text x="248" y="90.1">PA1</text>
<text x="248" y="92.6">PA0</text>
<text x="113.4" y="100.2">PB6</text>
<text x="113.4" y="97.7">PB5</text>
<text x="157.5" y="100.2">PA6</text>
<text x="157.5" y="97.7">PA5</text>
<text x="247" y="97.7">PC14</text>
<text x="247" y="100.2">PC13</text>
<text x="113.4" y="105.3">PB8</text>
<text x="113.4" y="102.8">PB7</text>
<text x="113.4" y="107.8">PB9</text>
<text x="157.5" y="105.3">PA8</text>
<text x="157.5" y="107.8">PA9</text>
<text x="157.5" y="102.8">PA7</text>
<text x="246.6" y="102.8">VBAT</text>
<text x="112.4" y="110.4">PB10</text>
<text x="112.4" y="112.9">PB11</text>
<text x="157.5" y="110.4">PA10</text>
<text x="157.5" y="112.9">PA11</text>
<text x="50.8" y="115.5">PA13</text>
<text x="50.8" y="118">PA14</text>
<text x="112.4" y="118">PB13</text>
<text x="112.4" y="115.5">PB12</text>
<text x="157.5" y="118">PA13</text>
<text x="157.5" y="115.5">PA12</text>
<text x="112.4" y="123.1">PB15</text>
<text x="112.4" y="120.5">PB14</text>
<text x="157.5" y="120.5">PA14</text>
<text x="157.5" y="123.1">PA15</text>
<text x="203.2" y="153.6">PC13</text>
</g>
<g font-size="1.8" fill="#a90000">
<text x="95.4" y="25.4">1</text>
<text x="95.4" y="27.9">3</text>
<text x="104.3" y="25.4">2</text>
<text x="104.3" y="27.9">4</text>
<text x="95.4" y="30.5">5</text>
<text x="104.3" y="30.5">6</text>
<text x="121.4" y="57.1">7</text>
<text x="133.1" y="54.1" transform="rotate(-90 133.1 54.1)">1</text>
<text x="135.6" y="54.6" transform="rotate(-90 135.6 54.6)">24</text>
<text x="138.2" y="54.6" transform="rotate(-90 138.2 54.6)">36</text>
<text x="140.7" y="54.6" transform="rotate(-90 140.7 54.6)">48</text>
<text x="143.3" y="54.1" transform="rotate(-90 143.3 54.1)">9</text>
<text x="216" y="54.6">1</text>
<text x="216" y="57.1">2</text>
<text x="216" y="59.7">3</text>
<text x="256.2" y="59.7">18</text>
<text x="256.2" y="57.1">19</text>
<text x="256.2" y="54.6">20</text>
<text x="120.9" y="62.2">44</text>
<text x="216" y="62.2">4</text>
<text x="216" y="64.8">5</text>
<text x="256.2" y="64.8">16</text>
<text x="256.2" y="62.2">17</text>
<text x="121.4" y="67.3">5</text>
<text x="121.4" y="69.8">6</text>
<text x="216" y="67.3">6</text>
<text x="216" y="69.8">7</text>
<text x="256.2" y="69.8">14</text>
<text x="256.2" y="67.3">15</text>
<text x="40.1" y="77.5">1</text>
<text x="121.4" y="74.9">2</text>
<text x="121.4" y="77.5">3</text>
<text x="215.6" y="77.5">10</text>
<text x="216" y="72.4">8</text>
<text x="216" y="74.9">9</text>
<text x="256.2" y="77.5">11</text>
<text x="256.2" y="74.9">12</text>
<text x="256.2" y="72.4">13</text>
<text x="40.1" y="82.5">3</text>
<text x="121.4" y="80">4</text>
<text x="215.6" y="80">11</text>
<text x="215.6" y="82.5">12</text>
<text x="256.2" y="80">10</text>
<text x="256.7" y="82.5">9</text>
<text x="40.1" y="85.1">2</text>
<text x="40.1" y="87.6">4</text>
<text x="120.9" y="85.1">18</text>
<text x="120.9" y="87.6">19</text>
<text x="151.4" y="85.1">10</text>
<text x="151.4" y="87.6">11</text>
<text x="215.6" y="85.1">13</text>
<text x="215.6" y="87.6">14</text>
<text x="256.7" y="87.6">7</text>
<text x="256.7" y="85.1">8</text>
<text x="31.5" y="92.2" transform="rotate(-90 31.5 92.2)">6</text>
<text x="34" y="92.2" transform="rotate(-90 34 92.2)">5</text>
<text x="120.9" y="90.2">20</text>
<text x="120.9" y="92.7">39</text>
<text x="120.9" y="95.2">40</text>
<text x="151.4" y="90.2">12</text>
<text x="151.4" y="92.7">13</text>
<text x="151.4" y="95.2">14</text>
<text x="215.6" y="90.2">15</text>
<text x="215.6" y="92.7">16</text>
<text x="215.6" y="95.2">17</text>
<text x="256.7" y="95.2">4</text>
<text x="256.7" y="92.7">5</text>
<text x="256.7" y="90.2">6</text>
<text x="120.9" y="97.8">41</text>
<text x="120.9" y="100.3">42</text>
<text x="151.4" y="97.8">15</text>
<text x="151.4" y="100.3">16</text>
<text x="215.6" y="97.8">18</text>
<text x="215.6" y="100.3">19</text>
<text x="256.7" y="100.3">2</text>
<text x="256.7" y="97.8">3</text>
<text x="120.9" y="102.9">43</text>
<text x="120.9" y="105.4">45</text>
<text x="120.9" y="107.9">46</text>
<text x="151.4" y="102.9">17</text>
<text x="151.4" y="105.4">29</text>
<text x="151.4" y="107.9">30</text>
<text x="215.6" y="102.9">20</text>
<text x="256.7" y="102.9">1</text>
<text x="39.5" y="113">1</text>
<text x="120.9" y="110.5">21</text>
<text x="120.9" y="113">22</text>
<text x="151.4" y="110.5">31</text>
<text x="151.4" y="113">32</text>
<text x="39.5" y="115.6">2</text>
<text x="39.5" y="118.1">3</text>
<text x="120.9" y="115.6">25</text>
<text x="120.9" y="118.1">26</text>
<text x="151.4" y="115.6">33</text>
<text x="151.4" y="118.1">34</text>
<text x="39.5" y="120.6">4</text>
<text x="120.9" y="120.6">27</text>
<text x="120.9" y="123.2">28</text>
<text x="151.4" y="120.6">37</text>
<text x="151.4" y="123.2">38</text>
<text x="133.1" y="128.2" transform="rotate(-90 133.1 128.2)">23</text>
<text x="135.6" y="128.2" transform="rotate(-90 135.6 128.2)">35</text>
<text x="138.2" y="128.2" transform="rotate(-90 138.2 128.2)">47</text>
<text x="140.7" y="127.7" transform="rotate(-90 140.7 127.7)">8</text>
<text x="46.5" y="148.6">3</text>
<text x="59.2" y="148.6">2</text>
<text x="53.1" y="155.7" transform="rotate(-90 53.1 155.7)">1</text>
</g>
</svg>
